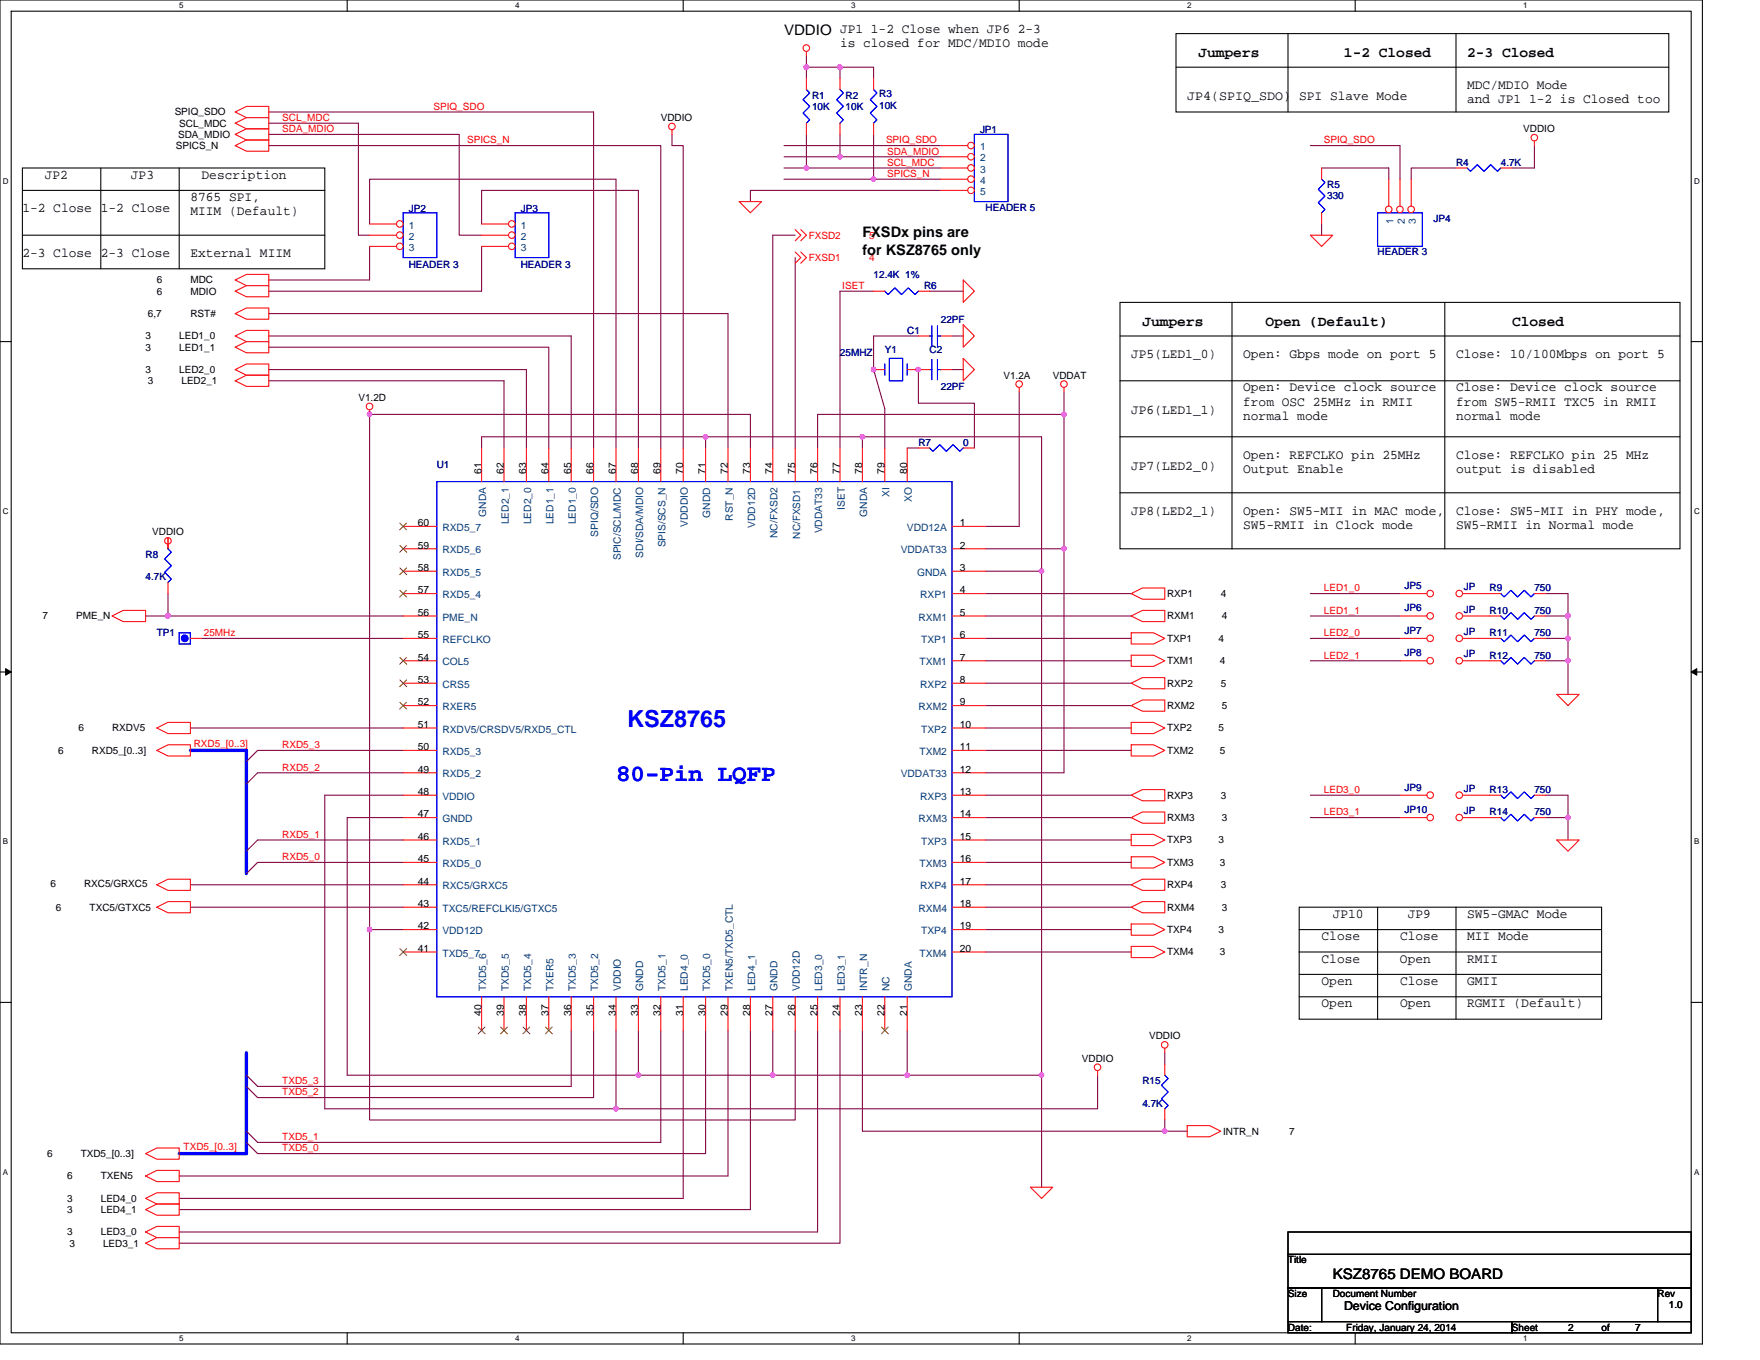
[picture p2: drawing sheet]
<svg xmlns="http://www.w3.org/2000/svg" width="279mm" height="216mm" viewBox="0 0 279 216" stroke-linecap="round" stroke-linejoin="round" font-family="sans-serif">
<path d="M0 0h270.3v213.4h-270.3zM1.8 1.8h266.7v209.8h-266.7z" fill="none" stroke="#000" stroke-width=".17"/>
<g fill="#fff">
<path d="M28.4 .2h.7v1.4h-.7z"/>
<path d="M28.4 211.8h.7v1.4h-.7z"/>
</g>
<path d="M55.1 0v1.8M55.1 211.6v1.8" fill="none" stroke="#000" stroke-width=".17"/>
<g fill="#fff">
<path d="M81.8 .2h.7v1.4h-.7z"/>
<path d="M81.8 211.8h.7v1.4h-.7z"/>
</g>
<path d="M108.5 0v1.8M108.5 211.6v1.8" fill="none" stroke="#000" stroke-width=".17"/>
<g fill="#fff">
<path d="M135.1 .2h.7v1.4h-.7z"/>
<path d="M135.1 211.8h.7v1.4h-.7z"/>
</g>
<path d="M161.8 0v1.8M161.8 211.6v1.8" fill="none" stroke="#000" stroke-width=".17"/>
<g fill="#fff">
<path d="M188.5 .2h.7v1.4h-.7z"/>
<path d="M188.5 211.8h.7v1.4h-.7z"/>
</g>
<path d="M215.1 0v1.8M215.1 211.6v1.8" fill="none" stroke="#000" stroke-width=".17"/>
<g fill="#fff">
<path d="M241.8 .2h.7v1.4h-.7z"/>
<path d="M241.8 211.8h.7v1.4h-.7z"/>
<path d="M.4 28h1v1.4h-1z"/>
<path d="M268.9 28h.9v1.4h-.9z"/>
<path d="M.4 80.5h1v1.4h-1z"/>
<path d="M268.9 80.5h.9v1.4h-.9z"/>
</g>
<path d="M0 54.2h1.8M268.5 54.2h1.8" fill="none" stroke="#000" stroke-width=".17"/>
<g fill="#fff">
<path d="M.4 132.9h.9v1.4h-.9z"/>
<path d="M268.9 132.9h.9v1.4h-.9z"/>
</g>
<path d="M0 106.7h1.8M268.5 106.7h1.8" fill="none" stroke="#000" stroke-width=".17"/>
<path d="M.9 106.2l.9 .5-.9 .5zM268.5 106.7l.9-.5v1z" fill="#000" stroke="#000" stroke-width=".16"/>
<g fill="#fff">
<path d="M.4 185.4h.9v1.4h-.9z"/>
<path d="M268.9 185.4h.9v1.4h-.9z"/>
</g>
<g fill="none" stroke="#000" stroke-width=".17">
<path d="M186.7 5.3h78.2v12.5h-78.2zM186.7 10.7h78.2M204.5 5.3v12.5M231.1 5.3v12.5M3.6 37.3h48M3.6 26.7h48v16h-48zM3.6 30.2h48M16 26.7v16M28.4 26.7v16M177.8 48h88.9v39.1h-88.9zM177.8 53.3h88.9M195.6 48v39.1"/>
<path d="M229.4 48v39.1M177.8 60.5h88.9M177.8 69.3h88.9M177.8 78.2h88.9M0 159.1h1.8M206.2 144h48.1v17.8h-48.1zM206.2 147.6h48.1M206.2 151.1h48.1M206.2 154.7h48.1M206.2 158.2h48.1M218.7 144v17.8M231.1 144v17.8"/>
<path d="M268.5 159.1h1.8M204.5 195.6h64v3.5h-64zM204.5 199.1h64v5.4h-64zM204.5 204.5h5.3v5.3h-5.3zM204.5 209.8h35.5v1.8h-35.5zM209.8 204.5h53.3v5.3h-53.3zM240 209.8h28.5v1.8h-28.5zM263.1 204.5h5.4v5.3h-5.4z"/>
</g>
<g fill="none" stroke="#800040" stroke-width=".17">
<path d="M42.7 19.6h14.2v17.7h1.8M42.7 17.8h51.5v53.3M128 10.7h5.3M128 8.9v1.8M128 10.7v1.7M133.3 10.7h5.4v1.7M133.3 10.7v1.7M42.7 21.3h30.2v16h3.6M42.7 23.1h62.2v48M58.7 35.6v-7.2h39.1v42.7M58.7 39.1v5.3h-16M76.5 39.1v7.1h-33.8"/>
<path d="M76.5 35.6v-5.4h24.8v40.9M106.7 21.3v1.8h1.8v48M124.5 23.1h24.9M124.5 28.4h14.2M124.5 24.9h8.8M124.5 26.7h3.5M126.2 37.3h-3.5v33.8M128 26.7h21.4M128 21.3v5.4M133.3 24.9h16.1M133.3 21.3v3.6M138.7 28.4h10.7"/>
<path d="M138.7 21.3v7.1M149.4 30.2h-30.3v1.8M208 23.1h14.2v5.3M209.8 26.7h10.7v1.7M209.8 35.6v1.7M231.1 26.7h-7.1v1.7M243.6 23.1v3.6h-3.6M42.7 58.7h40.9v12.4M42.7 55.1h44.4v16M42.7 49.8h72.9v21.3M42.7 53.3h48v17.8M126.2 40.9v30.2"/>
<path d="M138.7 46.2h-5.4l.1 24.9M145.8 58.7v5.3h8.9v7.1M145.8 53.3h-7.1v5.4l1.8 6.2v6.2M147.6 46.2h5.3M151.1 53.3h1.8M151.1 58.7h1.8M42.7 60.5h37.3v10.6M76.5 71.1v-1.8h35.5v1.8M112 69.3h24.9M119.1 71.1v-5.3h-60.4v81.8h5.3M136.9 69.3v1.8M136.9 69.3h28.5v21.4"/>
<path d="M144 71.1h1.8M161.8 62.2v21.4h-5.3M168.9 62.2v3.6M168.9 65.8v21.3M168.9 65.8h-39.1v5.3M26.7 85.3v1.8M26.7 94.2v3.6h-3.6M26.7 97.8h37.3M156.5 94.2h23.1M156.5 97.8h23.1M156.5 90.7h8.9M156.5 87.1h12.4"/>
<path d="M165.4 90.7v80M168.9 87.1v35.6h-12.4M208 94.2h14.2M208 97.8h14.2M245.4 94.2h3.5v3.6M245.4 97.8h3.5M248.9 97.8v3.5M30.2 115.6h33.8M32 101.3h32M64 119.1h-23.1l-1.8 1.8M156.5 101.3h23.1M156.5 104.9h23.1"/>
<path d="M156.5 108.5h23.1M156.5 112h23.1M156.5 115.6h23.1M156.5 119.1h23.1M208 101.3h14.2M208 104.9h14.2M245.4 101.3h3.5M245.4 104.9h3.5M248.9 101.3v3.6M248.9 104.9v5.3M64 136.9h-23.1l-1.8 1.8M64 133.3h-23.1l-1.8 1.8"/>
<path d="M64 122.7h-23.1l-1.8 1.8M64 126.2h-12.4v49.8h46.2M64 129.8h-8.9v40.9h46.2M156.5 126.2h23.1M156.5 129.8h23.1M156.5 133.3h23.1M156.5 136.9h23.1M208 126.2h14.2M208 129.8h14.2M245.4 126.2h3.5v3.6M245.4 129.8h3.5M248.9 129.8v3.5"/>
<path d="M30.2 140.5h33.8M30.2 144h33.8M58.7 147.6v30.2h67.5v-14.2M156.5 140.5h23.1M156.5 144h23.1M156.5 147.6h23.1M156.5 151.1h23.1M90.7 163.6v8.9h-49.8l-1.8-1.8M94.2 163.6v10.6h-53.3l-1.8-1.7M97.8 163.6v12.4M101.3 163.6v7.1M101.3 170.7h21.4"/>
<path d="M104.9 163.6v17.8h-64l-1.8-1.8M108.5 163.6v26.6h-80.1M112 163.6v19.5h-71.1l-1.8-1.7M115.6 163.6v23.1h-87.2M119.1 163.6v28.4h-90.7M122.7 170.7h21.3M122.7 163.6v7.1M129.8 163.6v32h-101.4M133.3 163.6v33.8h-104.9M136.9 163.6v16h48M144 163.6v7.1M144 170.7h21.4"/>
<path d="M165.4 170.7v17.8M174.2 170.7v5.3h-76.4M184.9 167.1v1.8M184.9 177.8v1.8M184.9 179.6h3.6"/>
</g>
<g fill="#f0f" stroke="#f0f" stroke-width=".17">
<circle cx="144" cy="170.7" r=".35"/>
<circle cx="168.9" cy="87.1" r=".35"/>
<circle cx="165.3" cy="170.7" r=".35"/>
<circle cx="165.3" cy="90.7" r=".35"/>
<circle cx="138.7" cy="58.7" r=".35"/>
<circle cx="248.9" cy="97.8" r=".35"/>
<circle cx="184.9" cy="179.6" r=".35"/>
<circle cx="26.7" cy="97.8" r=".35"/>
<circle cx="97.8" cy="176" r=".35"/>
<circle cx="168.9" cy="65.8" r=".35"/>
<circle cx="58.7" cy="147.6" r=".35"/>
<circle cx="58.7" cy="65.8" r=".35"/>
<circle cx="122.7" cy="170.7" r=".35"/>
<circle cx="101.3" cy="170.7" r=".35"/>
<circle cx="136.9" cy="69.3" r=".35"/>
<circle cx="248.9" cy="101.3" r=".35"/>
<circle cx="248.9" cy="129.8" r=".35"/>
<circle cx="128" cy="26.7" r=".35"/>
<circle cx="138.7" cy="28.4" r=".35"/>
<circle cx="133.3" cy="10.7" r=".35"/>
<circle cx="128" cy="10.7" r=".35"/>
<circle cx="133.3" cy="24.9" r=".35"/>
<circle cx="145.8" cy="58.7" r=".35"/>
<circle cx="248.9" cy="104.9" r=".35"/>
<circle cx="112" cy="69.3" r=".35"/>
</g>
<path d="M30.2 119.1h8.9v19.6M39.1 167.1v16h-10.7" fill="none" stroke="#00f" stroke-width=".53"/>
<g fill="none" stroke="#f00" stroke-width=".17">
<path d="M37.3 19.6l1.8-.9h3.6v1.7h-3.6zM37.3 17.8l1.8-.9h3.6v1.8h-3.6zM128 8.2v.7M37.3 21.3l1.8-.9h3.6v1.8h-3.6zM37.3 23.1l1.8-.9h3.6v1.8h-3.6zM106.7 20.6v.7M117.3 32h3.6l-1.8 1.8zM126.2 36.4l.9 .9-.9 .9M127.1 36.4l.9 .9-.9 .9M208 37.3h3.6l-1.8 1.8zM209.8 26.7v1.7M209.8 33.8v1.8"/>
<path d="M243.6 22.4v.7M37.3 46.2l1.8-.9h3.6v1.8h-3.6zM37.3 44.4l1.8-.8h3.6v1.7h-3.6zM37.3 49.8l1.8-.9h3.6v1.8h-3.6zM37.3 55.1l1.8-.9h3.6v1.8h-3.6zM37.3 53.3l1.8-.8h3.6v1.7h-3.6zM37.3 58.7l1.8-.9h3.6v1.8h-3.6zM126.2 40l.9 .9-.9 .9M127.1 40l.9 .9-.9 .9M145.8 58.7h1.8M149.4 58.7h1.7M152.9 51.6l1.8 1.7-1.8 1.8z"/>
<path d="M152.9 56.9l1.8 1.8-1.8 1.8zM152.9 44.4l1.8 1.8-1.8 1.8zM37.3 60.5l1.8-.9h3.6v1.7h-3.6zM58.7 65.1v.7M161.8 61.5v.7M168.9 61.5v.7M17.8 97.8l1.8-.9h3.5v1.8h-3.5zM26.7 86.4v.7M179.6 94.2l1.8-.9h3.5v1.8h-3.5zM179.6 97.8l1.8-.9h3.5v1.8h-3.5zM236.5 97.8h1.8M236.5 94.2h1.8"/>
<path d="M243.6 97.8h1.8M243.6 94.2h1.8M24.9 115.6l1.8-.9h3.5v1.8h-3.5zM24.9 119.1l1.8-.9h3.5v1.8h-3.5zM179.6 100.5h3.5l1.8 .8-1.8 .9h-3.5zM179.6 104h3.5l1.8 .9-1.8 .9h-3.5zM179.6 114.7h3.5l1.8 .9-1.8 .9h-3.5zM179.6 118.2h3.5l1.8 .9-1.8 .9h-3.5zM179.6 108.5l1.8-.9h3.5v1.7h-3.5zM179.6 112l1.8-.9h3.5v1.8h-3.5zM247.1 110.2h3.6l-1.8 1.8zM179.6 136h3.5l1.8 .9-1.8 .9h-3.5z"/>
<path d="M179.6 132.5h3.5l1.8 .9-1.8 .8h-3.5zM179.6 126.2l1.8-.9h3.5v1.8h-3.5zM179.6 129.8l1.8-.9h3.5v1.8h-3.5zM247.1 133.3h3.6l-1.8 1.8zM24.9 144l1.8-.9h3.5v1.8h-3.5zM24.9 140.5l1.8-.9h3.5v1.8h-3.5zM179.6 146.7h3.5l1.8 .9-1.8 .9h-3.5zM179.6 150.2h3.5l1.8 .9-1.8 .9h-3.5zM179.6 140.5l1.8-.9h3.5v1.8h-3.5zM179.6 144l1.8-.9h3.5v1.8h-3.5zM174.2 170v.7M184.9 166.4v.7"/>
<path d="M188.5 178.7h3.5l1.8 .9-1.8 .9h-3.5zM23.1 183.1l1.8-.9h3.5v1.8h-3.5zM23.1 197.4l1.8-.9h3.5v1.7h-3.5zM23.1 190.2l1.8-.8h3.5v1.7h-3.5zM23.1 192l1.8-.9h3.5v1.8h-3.5zM23.1 186.7l1.8-.9h3.5v1.8h-3.5zM23.1 195.6l1.8-.9h3.5v1.8h-3.5zM163.6 188.5h3.5l-1.7 1.7z"/>
<circle cx="128" cy="7.6" r=".52"/>
<circle cx="106.7" cy="20.1" r=".52"/>
<circle cx="243.6" cy="21.9" r=".52"/>
<circle cx="58.7" cy="64.5" r=".52"/>
<circle cx="161.8" cy="61" r=".52"/>
<circle cx="168.9" cy="61" r=".52"/>
<circle cx="26.7" cy="85.9" r=".52"/>
<circle cx="174.2" cy="169.4" r=".52"/>
<circle cx="184.9" cy="165.9" r=".52"/>
</g>
<path d="M209.8 28.4l.5 .6-1 1.1 1 1-1 1.1 1 1.1-.5 .5M218.7 33.8h7.1v5.3h-7.1zM147.6 58.7h.3M147.9 57.1v3.2M148.8 57.1v3.2M148.8 58.7h.6M238.3 97.8l.5 .5 1.1-1 1 1 1.1-1 1.1 1 .5-.5M238.3 94.2l.5 .6 1.1-1.1 1 1.1 1.1-1.1 1.1 1.1 .5-.6" fill="none" stroke="#00f" stroke-width=".17"/>
<circle cx="220.5" cy="33.2" r=".52" fill="#fff" stroke="#f00" stroke-width=".17"/>
<path d="M220.5 28.4v4.3" fill="none" stroke="#f00" stroke-width=".17"/>
<circle cx="222.2" cy="33.2" r=".52" fill="#fff" stroke="#f00" stroke-width=".17"/>
<path d="M222.2 28.4v4.3" fill="none" stroke="#f00" stroke-width=".17"/>
<circle cx="224" cy="33.2" r=".52" fill="#fff" stroke="#f00" stroke-width=".17"/>
<path d="M224 28.4v4.3" fill="none" stroke="#f00" stroke-width=".17"/>
<circle cx="231.7" cy="129.8" r=".52" fill="#fff" stroke="#f00" stroke-width=".17"/>
<path d="M232.2 129.8h4.3" fill="none" stroke="#f00" stroke-width=".17"/>
<circle cx="227" cy="129.8" r=".52" fill="#fff" stroke="#f00" stroke-width=".17"/>
<path d="M222.2 129.8h4.3" fill="none" stroke="#f00" stroke-width=".17"/>
<path d="M64 33.8h5.3v7.1h-5.3z" fill="none" stroke="#00f" stroke-width=".17"/>
<circle cx="63.5" cy="35.5" r=".52" fill="#fff" stroke="#f00" stroke-width=".17"/>
<path d="M58.7 35.6h4.2" fill="none" stroke="#f00" stroke-width=".17"/>
<circle cx="63.5" cy="37.3" r=".52" fill="#fff" stroke="#f00" stroke-width=".17"/>
<path d="M58.7 37.3h4.2" fill="none" stroke="#f00" stroke-width=".17"/>
<circle cx="63.5" cy="39.1" r=".52" fill="#fff" stroke="#f00" stroke-width=".17"/>
<path d="M58.7 39.1h4.2" fill="none" stroke="#f00" stroke-width=".17"/>
<path d="M81.8 33.8h5.3v7.1h-5.3z" fill="none" stroke="#00f" stroke-width=".17"/>
<circle cx="81.2" cy="35.5" r=".52" fill="#fff" stroke="#f00" stroke-width=".17"/>
<path d="M76.5 35.6h4.2" fill="none" stroke="#f00" stroke-width=".17"/>
<circle cx="81.2" cy="37.3" r=".52" fill="#fff" stroke="#f00" stroke-width=".17"/>
<path d="M76.5 37.3h4.2" fill="none" stroke="#f00" stroke-width=".17"/>
<circle cx="81.2" cy="39.1" r=".52" fill="#fff" stroke="#f00" stroke-width=".17"/>
<path d="M128 12.4v1.8M128 19.6v1.7M76.5 39.1h4.2M145.8 71.1h1.8M152.9 71.1h1.8M236.5 104.9h1.8M243.6 104.9h1.8" fill="none" stroke="#f00" stroke-width=".17"/>
<path d="M128 14.2l.5 .6-1 1 1 1.1-1 1 1 1.1-.5 .6M147.6 71.1l.5 .5 1.1-1 1 1 1.1-1 1.1 1 .5-.5M238.3 104.9l.5 .5 1.1-1 1 1 1.1-1 1.1 1 .5-.5" fill="none" stroke="#00f" stroke-width=".17"/>
<circle cx="231.7" cy="104.9" r=".52" fill="#fff" stroke="#f00" stroke-width=".17"/>
<path d="M232.2 104.9h4.3" fill="none" stroke="#f00" stroke-width=".17"/>
<circle cx="227" cy="104.9" r=".52" fill="#fff" stroke="#f00" stroke-width=".17"/>
<path d="M138.7 58.7h1.8M144 58.7h1.8M145.8 53.3h1.8M149.4 53.3h1.7M30.2 101.3h1.8M222.2 104.9h4.3M236.5 129.8h1.8M243.6 129.8h1.8" fill="none" stroke="#f00" stroke-width=".17"/>
<path d="M154.7 21.3h5.3v10.7h-5.3zM140.5 57.8v1.8M141.2 56.9h2.1v3.6h-2.1zM144 57.8v1.8M147.6 53.3h.3M147.9 51.7v3.2M148.8 51.7v3.2M148.8 53.3h.6M28.4 100.5h1.8v1.7h-1.8zM238.3 129.8l.5 .5 1.1-1 1 1 1.1-1 1.1 1 .5-.5" fill="none" stroke="#00f" stroke-width=".17"/>
<circle cx="29.3" cy="101.3" r=".52" fill="#00f" stroke="#00f" stroke-width=".17"/>
<circle cx="154.1" cy="23.1" r=".52" fill="#fff" stroke="#f00" stroke-width=".17"/>
<path d="M149.4 23.1h4.2" fill="none" stroke="#f00" stroke-width=".17"/>
<circle cx="154.1" cy="24.9" r=".52" fill="#fff" stroke="#f00" stroke-width=".17"/>
<path d="M149.4 24.9h4.2" fill="none" stroke="#f00" stroke-width=".17"/>
<circle cx="154.1" cy="26.7" r=".52" fill="#fff" stroke="#f00" stroke-width=".17"/>
<path d="M149.4 26.7h4.2" fill="none" stroke="#f00" stroke-width=".17"/>
<circle cx="154.1" cy="28.4" r=".52" fill="#fff" stroke="#f00" stroke-width=".17"/>
<path d="M149.4 28.4h4.2" fill="none" stroke="#f00" stroke-width=".17"/>
<circle cx="154.1" cy="30.2" r=".52" fill="#fff" stroke="#f00" stroke-width=".17"/>
<path d="M149.4 30.2h4.2M138.7 46.2h1.8M145.8 46.2h1.8" fill="none" stroke="#f00" stroke-width=".17"/>
<path d="M140.5 46.2l.5 .6 1.1-1.1 1 1.1 1.1-1.1 1.1 1.1 .5-.6" fill="none" stroke="#00f" stroke-width=".17"/>
<circle cx="231.7" cy="97.8" r=".52" fill="#fff" stroke="#f00" stroke-width=".17"/>
<path d="M232.2 97.8h4.3" fill="none" stroke="#f00" stroke-width=".17"/>
<circle cx="227" cy="97.8" r=".52" fill="#fff" stroke="#f00" stroke-width=".17"/>
<path d="M133.3 12.4v1.8M133.3 19.6v1.7M26.7 85.3v1.8M26.7 92.5v1.7M222.2 97.8h4.3" fill="none" stroke="#f00" stroke-width=".17"/>
<path d="M133.3 14.2l.6 .6-1.1 1 1.1 1.1-1.1 1 1.1 1.1-.6 .6M26.7 87.1l.5 .6-1.1 1 1.1 1.1-1.1 1 1.1 1.1-.5 .6" fill="none" stroke="#00f" stroke-width=".17"/>
<circle cx="231.7" cy="101.3" r=".52" fill="#fff" stroke="#f00" stroke-width=".17"/>
<path d="M232.2 101.3h4.3" fill="none" stroke="#f00" stroke-width=".17"/>
<circle cx="227" cy="101.3" r=".52" fill="#fff" stroke="#f00" stroke-width=".17"/>
<path d="M222.2 101.3h4.3M184.9 168.9v1.8M184.9 176v1.8" fill="none" stroke="#f00" stroke-width=".17"/>
<path d="M184.9 170.7l.5 .5-1 1.1 1 1.1-1 1 1 1.1-.5 .5" fill="none" stroke="#00f" stroke-width=".17"/>
<circle cx="231.7" cy="126.2" r=".52" fill="#fff" stroke="#f00" stroke-width=".17"/>
<path d="M232.2 126.2h4.3" fill="none" stroke="#f00" stroke-width=".17"/>
<circle cx="227" cy="126.2" r=".52" fill="#fff" stroke="#f00" stroke-width=".17"/>
<g fill="none" stroke="#f00" stroke-width=".17">
<path d="M138.7 12.4v1.8M138.7 19.6v1.7M231.1 26.7h1.8M238.3 26.7h1.7M76.5 71.1v5.4M80 71.1v5.4M83.6 71.1v5.4M87.1 71.1v5.4M90.7 71.1v5.4M94.2 71.1v5.4M97.8 71.1v5.4M101.3 71.1v5.4"/>
<path d="M104.9 71.1v5.4M108.5 71.1v5.4M112 71.1v5.4M115.6 71.1v5.4M119.1 71.1v5.4M122.7 71.1v5.4M126.2 71.1v5.4M129.8 71.1v5.4M133.3 71.1v5.4M136.9 71.1v5.4M140.5 71.1v5.4M144 71.1v5.4"/>
<path d="M64 83.6h5.3M64 87.1h5.3M64 90.7h5.3M64 94.2h5.3M64 97.8h5.3M151.1 83.6h5.4M151.1 87.1h5.4M151.1 90.7h5.4M151.1 94.2h5.4M151.1 97.8h5.4M64 101.3h5.3M64 104.9h5.3"/>
<path d="M64 108.5h5.3M64 112h5.3M64 115.6h5.3M64 119.1h5.3M151.1 101.3h5.4M151.1 104.9h5.4M151.1 108.5h5.4M151.1 112h5.4M151.1 115.6h5.4M151.1 119.1h5.4M236.5 101.3h1.8M243.6 101.3h1.8"/>
<path d="M64 126.2h5.3M64 122.7h5.3M64 129.8h5.3M64 133.3h5.3M64 136.9h5.3M151.1 126.2h5.4M151.1 122.7h5.4M151.1 129.8h5.4M151.1 133.3h5.4M151.1 136.9h5.4M222.2 126.2h4.3M236.5 126.2h1.8"/>
<path d="M243.6 126.2h1.8M64 140.5h5.3M64 144h5.3M64 147.6h5.3M64 151.1h5.3M76.5 158.2v5.4M80 158.2v5.4M83.6 158.2v5.4M87.1 158.2v5.4M90.7 158.2v5.4M94.2 158.2v5.4M97.8 158.2v5.4"/>
<path d="M101.3 158.2v5.4M104.9 158.2v5.4M108.5 158.2v5.4M112 158.2v5.4M115.6 158.2v5.4M119.1 158.2v5.4M122.7 158.2v5.4M126.2 158.2v5.4M129.8 158.2v5.4M133.3 158.2v5.4M136.9 158.2v5.4M140.5 158.2v5.4"/>
<path d="M144 158.2v5.4M151.1 140.5h5.4M151.1 144h5.4M151.1 147.6h5.4M151.1 151.1h5.4"/>
</g>
<path d="M138.7 14.2l.5 .6-1 1 1 1.1-1 1 1 1.1-.5 .6M232.9 26.7l.5 .5 1.1-1.1 1.1 1.1 1-1.1 1.1 1.1 .6-.5M69.3 76.5h81.8v81.7h-81.8zM238.3 101.3l.5 .6 1.1-1.1 1 1.1 1.1-1.1 1.1 1.1 .5-.6M238.3 126.2l.5 .6 1.1-1.1 1 1.1 1.1-1.1 1.1 1.1 .5-.6" fill="none" stroke="#00f" stroke-width=".17"/>
<g fill="none" stroke="#804000" stroke-width=".16">
<path d="M63.5 93.7l1.1 1.1M63.5 90.1l1.1 1.1M63.5 86.6l1.1 1.1M63.5 83l1.1 1.1M64.5 93.7l-1 1.1M64.5 90.1l-1 1.1M64.5 86.6l-1 1.1M64.5 83l-1 1.1M63.5 111.5l1.1 1.1M63.5 107.9l1.1 1.1M63.5 104.4l1.1 1.1M64.5 111.5l-1 1.1"/>
<path d="M64.5 107.9l-1 1.1M64.5 104.4l-1 1.1M63.5 150.6l1.1 1.1M64.5 150.6l-1 1.1M75.9 163l1.1 1.1M77 163l-1.1 1.1M79.5 163l1.1 1.1M80.5 163l-1 1.1M83 163l1.1 1.1M84.1 163l-1.1 1.1M86.6 163l1.1 1.1M87.7 163l-1.1 1.1"/>
<path d="M139.9 163l1.1 1.1M141 163l-1.1 1.1"/>
</g>
<circle cx="231.7" cy="94.2" r=".52" fill="#fff" stroke="#f00" stroke-width=".17"/>
<path d="M232.2 94.2h4.3" fill="none" stroke="#f00" stroke-width=".17"/>
<circle cx="227" cy="94.2" r=".52" fill="#fff" stroke="#f00" stroke-width=".17"/>
<path d="M222.2 94.2h4.3" fill="none" stroke="#f00" stroke-width=".17"/>
<g fill="#f0f" stroke="#f0f" stroke-width=".17">
<circle cx="144" cy="170.7" r=".35"/>
<circle cx="168.9" cy="87.1" r=".35"/>
<circle cx="165.3" cy="170.7" r=".35"/>
<circle cx="165.3" cy="90.7" r=".35"/>
<circle cx="138.7" cy="58.7" r=".35"/>
<circle cx="248.9" cy="97.8" r=".35"/>
<circle cx="184.9" cy="179.6" r=".35"/>
<circle cx="26.7" cy="97.8" r=".35"/>
<circle cx="97.8" cy="176" r=".35"/>
<circle cx="168.9" cy="65.8" r=".35"/>
<circle cx="58.7" cy="147.6" r=".35"/>
<circle cx="58.7" cy="65.8" r=".35"/>
<circle cx="122.7" cy="170.7" r=".35"/>
<circle cx="101.3" cy="170.7" r=".35"/>
<circle cx="136.9" cy="69.3" r=".35"/>
<circle cx="248.9" cy="101.3" r=".35"/>
<circle cx="248.9" cy="129.8" r=".35"/>
<circle cx="128" cy="26.7" r=".35"/>
<circle cx="138.7" cy="28.4" r=".35"/>
<circle cx="133.3" cy="10.7" r=".35"/>
<circle cx="128" cy="10.7" r=".35"/>
<circle cx="133.3" cy="24.9" r=".35"/>
<circle cx="145.8" cy="58.7" r=".35"/>
<circle cx="248.9" cy="104.9" r=".35"/>
<circle cx="112" cy="69.3" r=".35"/>
</g>
<g font-size="3.7" fill="#00f">
<text x="99.6" y="115.5">KSZ8765</text>
<text x="97.8" y="124">80-Pin LQFP</text>
</g>
<g font-size="2.3">
<text x="124.5" y="5.6">VDDIO JP1 1-2 Close when JP6 2-3</text>
<text x="190.2" y="9">Jumpers</text>
<text x="213.4" y="9">1-2 Closed</text>
<text x="232.9" y="9">2-3 Closed</text>
<text x="136.9" y="37.7">FXSDx pins are</text>
<text x="136.9" y="40.4">for KSZ8765 only</text>
<text x="181.4" y="51.7">Jumpers</text>
<text x="200.9" y="51.7">Open (Default)</text>
<text x="240" y="51.7">Closed</text>
<text x="211.6" y="203">KSZ8765 DEMO BOARD</text>
</g>
<g font-size="2.1">
<text x="133.3" y="7.5">is closed for MDC/MDIO mode</text>
<text x="188.5" y="15.9">JP4(SPIQ_SDO)</text>
<text x="206.2" y="15.9">SPI Slave Mode</text>
<text x="232.9" y="14.1">MDC/MDIO Mode</text>
<text x="232.9" y="16.4">and JP1 1-2 is Closed too</text>
<text x="7.1" y="28.4">JP2</text>
<text x="20.8" y="28.4">JP3</text>
<text x="32" y="28.4">Description</text>
<text x="3.6" y="33.7">1-2 Close 1-2 Close</text>
<text x="30.2" y="31.9">8765 SPI,</text>
<text x="30.2" y="34.2">MIIM (Default)</text>
<text x="3.6" y="40.8">2-3 Close</text>
<text x="16" y="40.8">2-3 Close</text>
<text x="30.2" y="40.8">External MIIM</text>
<text x="179.6" y="56.8">JP5(LED1_0)</text>
<text x="197.4" y="56.8">Open: Gbps mode on port 5</text>
<text x="231.1" y="56.8">Close: 10/100Mbps on port 5</text>
<text x="179.6" y="65.7">JP6(LED1_1)</text>
<text x="197.4" y="62.1">Open: Device clock source</text>
<text x="197.4" y="64.4">from OSC 25MHz in RMII</text>
<text x="231.1" y="62.1">Close: Device clock source</text>
<text x="231.1" y="64.4">from SW5-RMII TXC5 in RMII</text>
<text x="197.4" y="66.7">normal mode</text>
<text x="231.1" y="66.7">normal mode</text>
<text x="179.6" y="74.6">JP7(LED2_0)</text>
<text x="197.4" y="72.8">Open: REFCLKO pin 25MHz</text>
<text x="197.4" y="75.1">Output Enable</text>
<text x="231.1" y="72.8">Close: REFCLKO pin 25 MHz</text>
<text x="231.1" y="75.1">output is disabled</text>
<text x="179.6" y="81.7">JP8(LED2_1)</text>
<text x="197.4" y="81.7">Open: SW5-MII in MAC mode,</text>
<text x="197.4" y="84">SW5-RMII in Clock mode</text>
<text x="231.1" y="81.7">Close: SW5-MII in PHY mode,</text>
<text x="231.1" y="84">SW5-RMII in Normal mode</text>
<text x="209.8" y="149.3">Close</text>
<text x="211.6" y="145.7">JP10</text>
<text x="222.2" y="149.3">Close</text>
<text x="223.5" y="145.7">JP9</text>
<text x="232.9" y="145.7">SW5-GMAC Mode</text>
<text x="232.9" y="149.3">MII Mode</text>
<text x="209.8" y="152.8">Close</text>
<text x="222.2" y="152.8">Open</text>
<text x="232.9" y="152.8">RMII</text>
<text x="209.8" y="159.9">Open</text>
<text x="209.8" y="156.4">Open</text>
<text x="222.2" y="159.9">Open</text>
<text x="222.2" y="156.4">Close</text>
<text x="232.9" y="159.9">RGMII (Default)</text>
<text x="232.9" y="156.4">GMII</text>
</g>
<text font-size="1.9" x="213.4" y="208">Device Configuration</text>
<g font-size="1.6" fill="#f00">
<text x="68.8" y="17.4">SPIQ_SDO</text>
<text x="44.8" y="19.2">SCL_MDC</text>
<text x="44.8" y="21">SDA_MDIO</text>
<text x="74.1" y="22.8">SPICS_N</text>
<text x="140.7" y="22.8">SPIQ_SDO</text>
<text x="210.2" y="22.8">SPIQ_SDO</text>
<text x="140.8" y="26.3">SCL_MDC</text>
<text x="140.8" y="28.1">SPICS_N</text>
<text x="140.8" y="24.5">SDA_MDIO</text>
<text x="128.4" y="37.9">FXSD2</text>
<text x="128.4" y="41.4">FXSD1</text>
<text x="138" y="37.9">5</text>
<text x="138" y="41.4">4</text>
<text x="133.7" y="45.9">ISET</text>
<text x="210.2" y="93.9">LED1_0</text>
<text x="32.4" y="101">25MHz</text>
<text x="210.2" y="97.4">LED1_1</text>
<text x="210.2" y="101">LED2_0</text>
<text x="210.2" y="104.5">LED2_1</text>
<text x="30.8" y="118.6">RXD5_[0..3]</text>
<text x="44.8" y="118.8">RXD5_3</text>
<text x="44.8" y="122.3">RXD5_2</text>
<text x="210.2" y="125.9">LED3_0</text>
<text x="210.2" y="129.4">LED3_1</text>
<text x="44.8" y="136.5">RXD5_0</text>
<text x="44.8" y="133">RXD5_1</text>
<text x="44.8" y="173.9">TXD5_2</text>
<text x="44.8" y="172.1">TXD5_3</text>
<text x="29.1" y="182.6">TXD5_[0..3]</text>
<text x="44.8" y="181">TXD5_1</text>
<text x="44.8" y="182.8">TXD5_0</text>
</g>
<g font-size="1.6" fill="#000080">
<text x="128.9" y="15.6">R1</text>
<text x="128.9" y="17.4">10K</text>
<text x="134.2" y="15.6">R2</text>
<text x="134.2" y="17.4">10K</text>
<text x="139.6" y="15.5">R3</text>
<text x="139.6" y="17.3">10K</text>
<text x="155.6" y="21.1">JP1</text>
<text x="210.7" y="29.9">R5</text>
<text x="231.1" y="26.3">R4</text>
<text x="238.3" y="26.3">4.7K</text>
<text x="64.9" y="33.6">JP2</text>
<text x="82.7" y="33.6">JP3</text>
<text x="156.5" y="33.4">HEADER 5</text>
<text x="210.7" y="31.6">330</text>
<text x="227.6" y="35.2">JP4</text>
<text x="218.7" y="40.5">HEADER 3</text>
<text x="64.9" y="42.5">HEADER 3</text>
<text x="82.7" y="42.5">HEADER 3</text>
<text x="138.7" y="44.1">12.4K 1%</text>
<text x="146.7" y="45.9">R6</text>
<text x="144" y="53">C1</text>
<text x="149.4" y="51.2">22PF</text>
<text x="133.3" y="56.5">25MHZ</text>
<text x="140.5" y="56">Y1</text>
<text x="147.6" y="56">C2</text>
<text x="149.4" y="61.9">22PF</text>
<text x="145.8" y="70.8">R7</text>
<text x="152.9" y="70.8">0</text>
<text x="69.3" y="74.3">U1</text>
<text x="23.1" y="88.5">R8</text>
<text x="23.1" y="92.1">4.7K</text>
<text x="223" y="93.5">JP5</text>
<text x="232.4" y="93.7">JP</text>
<text x="236.5" y="93.9">R9</text>
<text x="243.6" y="93.9">750</text>
<text x="24.9" y="101">TP1</text>
<text x="223" y="97.1">JP6</text>
<text x="223" y="100.6">JP7</text>
<text x="232.4" y="97.3">JP</text>
<text x="232.4" y="100.8">JP</text>
<text x="236.5" y="97.4">R10</text>
<text x="236.5" y="101">R11</text>
<text x="243.6" y="97.4">750</text>
<text x="243.6" y="101">750</text>
<text x="223" y="104.2">JP8</text>
<text x="232.4" y="104.4">JP</text>
<text x="236.5" y="104.5">R12</text>
<text x="243.6" y="104.5">750</text>
<text x="223" y="125.5">JP9</text>
<text x="232.4" y="125.7">JP</text>
<text x="236.5" y="125.9">R13</text>
<text x="243.6" y="125.9">750</text>
<text x="223" y="129.1">JP10</text>
<text x="232.4" y="129.3">JP</text>
<text x="236.5" y="129.4">R14</text>
<text x="243.6" y="129.4">750</text>
<text x="181.4" y="172.1">R15</text>
<text x="181.4" y="175.7">4.7K</text>
</g>
<g font-size="1.6">
<text x="27.7" y="18.3">SPIQ_SDO</text>
<text x="27.9" y="23.6">SPICS_N</text>
<text x="28.3" y="21.9">SDA_MDIO</text>
<text x="28.4" y="20.1">SCL_MDC</text>
<text x="104.9" y="19.2">VDDIO</text>
<text x="241.8" y="21">VDDIO</text>
<text x="24.9" y="46.8">6</text>
<text x="24.9" y="45">6</text>
<text x="30.2" y="46.8">MDIO</text>
<text x="30.2" y="45">MDC</text>
<text x="23.1" y="53.9">3</text>
<text x="23.5" y="50.3">6,7</text>
<text x="28.4" y="53.9">LED1_0</text>
<text x="30.2" y="50.3">RST#</text>
<text x="23.1" y="55.6">3</text>
<text x="23.1" y="59.2">3</text>
<text x="28.4" y="55.6">LED1_1</text>
<text x="28.4" y="59.2">LED2_0</text>
<text x="23.5" y="61">3</text>
<text x="28.8" y="61">LED2_1</text>
<text x="56.9" y="63.6">V1.2D</text>
<text x="159.3" y="60.1">V1.2A</text>
<text x="167.1" y="60.1">VDDAT</text>
<text x="76.4" y="75.2" transform="rotate(-90 76.4 75.2)">61</text>
<text x="80" y="75.2" transform="rotate(-90 80 75.2)">62</text>
<text x="83.5" y="75.2" transform="rotate(-90 83.5 75.2)">63</text>
<text x="87.1" y="75.2" transform="rotate(-90 87.1 75.2)">64</text>
<text x="90.7" y="75.2" transform="rotate(-90 90.7 75.2)">65</text>
<text x="94.2" y="75.2" transform="rotate(-90 94.2 75.2)">66</text>
<text x="97.8" y="75.2" transform="rotate(-90 97.8 75.2)">67</text>
<text x="101.3" y="75.2" transform="rotate(-90 101.3 75.2)">68</text>
<text x="104.9" y="75.2" transform="rotate(-90 104.9 75.2)">69</text>
<text x="108.4" y="75.2" transform="rotate(-90 108.4 75.2)">70</text>
<text x="112" y="75.2" transform="rotate(-90 112 75.2)">71</text>
<text x="115.5" y="75.2" transform="rotate(-90 115.5 75.2)">72</text>
<text x="119.1" y="75.2" transform="rotate(-90 119.1 75.2)">73</text>
<text x="122.7" y="75.2" transform="rotate(-90 122.7 75.2)">74</text>
<text x="126.2" y="75.2" transform="rotate(-90 126.2 75.2)">75</text>
<text x="129.8" y="75.2" transform="rotate(-90 129.8 75.2)">76</text>
<text x="133.3" y="75.2" transform="rotate(-90 133.3 75.2)">77</text>
<text x="136.9" y="75.2" transform="rotate(-90 136.9 75.2)">78</text>
<text x="140.4" y="75.2" transform="rotate(-90 140.4 75.2)">79</text>
<text x="144" y="75.2" transform="rotate(-90 144 75.2)">80</text>
<text x="66.3" y="83.5">60</text>
<text x="152.4" y="83.5">1</text>
<text x="24.2" y="85">VDDIO</text>
<text x="66.3" y="87.1">59</text>
<text x="152.4" y="87.1">2</text>
<text x="66.3" y="94.2">57</text>
<text x="66.3" y="90.7">58</text>
<text x="152.4" y="90.7">3</text>
<text x="152.4" y="94.2">4</text>
<text x="185.3" y="94.8">RXP1</text>
<text x="193.8" y="94.8">4</text>
<text x="6.8" y="98.3">7</text>
<text x="12.1" y="98.3">PME_N</text>
<text x="66.3" y="101.3">55</text>
<text x="66.3" y="97.8">56</text>
<text x="152.4" y="101.3">6</text>
<text x="152.4" y="97.8">5</text>
<text x="185.3" y="101.9">TXP1</text>
<text x="185.3" y="98.3">RXM1</text>
<text x="193.4" y="101.9">4</text>
<text x="194" y="98.3">4</text>
<text x="66.3" y="104.9">54</text>
<text x="152.4" y="104.9">7</text>
<text x="185.3" y="105.4">TXM1</text>
<text x="193.6" y="105.4">4</text>
<text x="66.3" y="112">52</text>
<text x="66.3" y="108.4">53</text>
<text x="152.4" y="108.4">8</text>
<text x="152.4" y="112">9</text>
<text x="185.3" y="109">RXP2</text>
<text x="185.3" y="112.5">RXM2</text>
<text x="193.8" y="109">5</text>
<text x="194" y="112.5">5</text>
<text x="9.2" y="119.7">6</text>
<text x="12.4" y="116.1">6</text>
<text x="14.6" y="119.7">RXD5_[0..3]</text>
<text x="17.8" y="116.1">RXDV5</text>
<text x="66.3" y="119.1">50</text>
<text x="66.3" y="115.5">51</text>
<text x="152.4" y="115.5">10</text>
<text x="152.4" y="119.1">11</text>
<text x="185.3" y="116.1">TXP2</text>
<text x="185.3" y="119.7">TXM2</text>
<text x="193.4" y="116.1">5</text>
<text x="193.6" y="119.7">5</text>
<text x="66.3" y="122.7">49</text>
<text x="152.4" y="122.7">12</text>
<text x="66.3" y="129.8">47</text>
<text x="66.3" y="126.2">48</text>
<text x="152.4" y="126.2">13</text>
<text x="152.4" y="129.8">14</text>
<text x="185.3" y="126.8">RXP3</text>
<text x="185.3" y="130.3">RXM3</text>
<text x="193.8" y="126.8">3</text>
<text x="194" y="130.3">3</text>
<text x="66.3" y="136.9">45</text>
<text x="66.3" y="133.3">46</text>
<text x="152.4" y="133.3">15</text>
<text x="152.4" y="136.9">16</text>
<text x="185.3" y="137.4">TXM3</text>
<text x="185.3" y="133.9">TXP3</text>
<text x="193.4" y="133.9">3</text>
<text x="193.6" y="137.4">3</text>
<text x="8" y="140.8">6</text>
<text x="13.3" y="140.8">RXC5/GRXC5</text>
<text x="66.3" y="144">43</text>
<text x="66.3" y="140.4">44</text>
<text x="152.4" y="140.4">17</text>
<text x="152.4" y="144">18</text>
<text x="185.3" y="141">RXP4</text>
<text x="193.8" y="141">3</text>
<text x="8.9" y="144.5">6</text>
<text x="14.2" y="144.5">TXC5/GTXC5</text>
<text x="66.3" y="147.6">42</text>
<text x="152.4" y="147.6">19</text>
<text x="185.3" y="148.1">TXP4</text>
<text x="185.3" y="144.5">RXM4</text>
<text x="193.4" y="148.1">3</text>
<text x="194" y="144.5">3</text>
<text x="66.3" y="151.1">41</text>
<text x="152.4" y="151.1">20</text>
<text x="185.3" y="151.7">TXM4</text>
<text x="193.6" y="151.7">3</text>
<text x="76.4" y="161.3" transform="rotate(-90 76.4 161.3)">40</text>
<text x="80" y="161.3" transform="rotate(-90 80 161.3)">39</text>
<text x="83.5" y="161.3" transform="rotate(-90 83.5 161.3)">38</text>
<text x="87.1" y="161.3" transform="rotate(-90 87.1 161.3)">37</text>
<text x="90.7" y="161.3" transform="rotate(-90 90.7 161.3)">36</text>
<text x="94.2" y="161.3" transform="rotate(-90 94.2 161.3)">35</text>
<text x="97.8" y="161.3" transform="rotate(-90 97.8 161.3)">34</text>
<text x="101.3" y="161.3" transform="rotate(-90 101.3 161.3)">33</text>
<text x="104.9" y="161.3" transform="rotate(-90 104.9 161.3)">32</text>
<text x="108.4" y="161.3" transform="rotate(-90 108.4 161.3)">31</text>
<text x="112" y="161.3" transform="rotate(-90 112 161.3)">30</text>
<text x="115.5" y="161.3" transform="rotate(-90 115.5 161.3)">29</text>
<text x="119.1" y="161.3" transform="rotate(-90 119.1 161.3)">28</text>
<text x="122.7" y="161.3" transform="rotate(-90 122.7 161.3)">27</text>
<text x="126.2" y="161.3" transform="rotate(-90 126.2 161.3)">26</text>
<text x="129.8" y="161.3" transform="rotate(-90 129.8 161.3)">25</text>
<text x="133.3" y="161.3" transform="rotate(-90 133.3 161.3)">24</text>
<text x="136.9" y="161.3" transform="rotate(-90 136.9 161.3)">23</text>
<text x="140.4" y="161.3" transform="rotate(-90 140.4 161.3)">22</text>
<text x="144" y="161.3" transform="rotate(-90 144 161.3)">21</text>
<text x="182.4" y="165">VDDIO</text>
<text x="171.7" y="168.6">VDDIO</text>
<text x="7.5" y="183.7">6</text>
<text x="12.8" y="183.7">TXD5_[0..3]</text>
<text x="194.2" y="180.1">INTR_N</text>
<text x="204.6" y="180.1">7</text>
<text x="10.7" y="190.8">3</text>
<text x="10.7" y="187.2">6</text>
<text x="16" y="190.8">LED4_0</text>
<text x="16" y="187.2">TXEN5</text>
<text x="10.7" y="192.6">3</text>
<text x="10.7" y="196.1">3</text>
<text x="11" y="197.9">3</text>
<text x="16" y="192.6">LED4_1</text>
<text x="16" y="196.1">LED3_0</text>
<text x="16.4" y="197.9">LED3_1</text>
<text x="204.5" y="200.6">Title</text>
<text x="204.5" y="205.9">Size</text>
<text x="211.6" y="205.9">Document Number</text>
<text x="263.1" y="205.9">Rev</text>
<text x="264.9" y="207.7">1.0</text>
<text x="204.5" y="211.2">Date:</text>
<text x="213.7" y="211.2">Friday, January 24, 2014</text>
<text x="240" y="211.2">Sheet</text>
<text x="248.9" y="211.2">2</text>
<text x="254.3" y="211.2">of</text>
<text x="259.6" y="211.2">7</text>
</g>
<g font-size="1.6" fill="#004080">
<text x="155.6" y="23.8">1</text>
<text x="155.6" y="25.6">2</text>
<text x="155.6" y="27.4">3</text>
<text x="155.6" y="29.2">4</text>
<text x="155.6" y="30.9">5</text>
<text x="221.2" y="35.6" transform="rotate(-90 221.2 35.6)">1</text>
<text x="223" y="35.6" transform="rotate(-90 223 35.6)">2</text>
<text x="224.8" y="35.6" transform="rotate(-90 224.8 35.6)">3</text>
<text x="64.9" y="36.3">1</text>
<text x="64.9" y="38.1">2</text>
<text x="64.9" y="39.8">3</text>
<text x="82.7" y="36.3">1</text>
<text x="82.7" y="38.1">2</text>
<text x="82.7" y="39.8">3</text>
<text x="77.2" y="82.1" transform="rotate(-90 77.2 82.1)">GNDA</text>
<text x="80.8" y="83.2" transform="rotate(-90 80.8 83.2)">LED2_1</text>
<text x="84.3" y="83.2" transform="rotate(-90 84.3 83.2)">LED2_0</text>
<text x="87.9" y="83.2" transform="rotate(-90 87.9 83.2)">LED1_1</text>
<text x="91.4" y="83.2" transform="rotate(-90 91.4 83.2)">LED1_0</text>
<text x="109.2" y="83.7" transform="rotate(-90 109.2 83.7)">VDDDIO</text>
<text x="112.8" y="82.2" transform="rotate(-90 112.8 82.2)">GNDD</text>
<text x="116.3" y="82.7" transform="rotate(-90 116.3 82.7)">RST_N</text>
<text x="119.9" y="83.8" transform="rotate(-90 119.9 83.8)">VDD12D</text>
<text x="134.1" y="80.9" transform="rotate(-90 134.1 80.9)">ISET</text>
<text x="137.6" y="82.1" transform="rotate(-90 137.6 82.1)">GNDA</text>
<text x="141.2" y="78.9" transform="rotate(-90 141.2 78.9)">XI</text>
<text x="144.8" y="79.7" transform="rotate(-90 144.8 79.7)">XO</text>
<text x="70.2" y="87.8">RXD5_6</text>
<text x="70.2" y="84.3">RXD5_7</text>
<text x="95" y="85.2" transform="rotate(-90 95 85.2)">SPIQ/SDO</text>
<text x="98.5" y="88.9" transform="rotate(-90 98.5 88.9)">SPIC/SCL/MDC</text>
<text x="102.1" y="88.5" transform="rotate(-90 102.1 88.5)">SDI/SDA/MDIO</text>
<text x="105.6" y="86.9" transform="rotate(-90 105.6 86.9)">SPIS/SCS_N</text>
<text x="123.4" y="85.4" transform="rotate(-90 123.4 85.4)">NC/FXSD2</text>
<text x="127" y="85.5" transform="rotate(-90 127 85.5)">NC/FXSD1</text>
<text x="130.5" y="84.7" transform="rotate(-90 130.5 84.7)">VDDAT33</text>
<text x="143" y="87.8">VDDAT33</text>
<text x="144" y="84.3">VDD12A</text>
<text x="70.2" y="95">RXD5_4</text>
<text x="70.2" y="91.4">RXD5_5</text>
<text x="145.6" y="91.4">GNDA</text>
<text x="146.1" y="95">RXP1</text>
<text x="70.2" y="98.5">PME_N</text>
<text x="145.8" y="98.5">RXM1</text>
<text x="70.2" y="105.6">COL5</text>
<text x="70.2" y="102.1">REFCLKO</text>
<text x="146" y="105.6">TXM1</text>
<text x="146.2" y="102.1">TXP1</text>
<text x="70.2" y="112.7">RXER5</text>
<text x="70.2" y="109.2">CRS5</text>
<text x="145.8" y="112.7">RXM2</text>
<text x="146.1" y="109.2">RXP2</text>
<text x="70.2" y="119.8">RXD5_3</text>
<text x="70.2" y="116.3">RXDV5/CRSDV5/RXD5_CTL</text>
<text x="146" y="119.8">TXM2</text>
<text x="146.2" y="116.3">TXP2</text>
<text x="70.2" y="123.4">RXD5_2</text>
<text x="143" y="123.4">VDDAT33</text>
<text x="70.2" y="130.5">GNDD</text>
<text x="70.2" y="127">VDDIO</text>
<text x="145.8" y="130.5">RXM3</text>
<text x="146.1" y="127">RXP3</text>
<text x="70.2" y="137.6">RXD5_0</text>
<text x="70.2" y="134.1">RXD5_1</text>
<text x="146" y="137.6">TXM3</text>
<text x="146.2" y="134.1">TXP3</text>
<text x="70.2" y="141.2">RXC5/GRXC5</text>
<text x="146.1" y="141.2">RXP4</text>
<text x="70.2" y="148.3">VDD12D</text>
<text x="70.2" y="144.7">TXC5/REFCLKI5/GTXC5</text>
<text x="145.8" y="144.7">RXM4</text>
<text x="146.2" y="148.3">TXP4</text>
<text x="70.2" y="151.8">TXD5_7</text>
<text x="146" y="151.8">TXM4</text>
<text x="77.2" y="157.4" transform="rotate(-90 77.2 157.4)">TXD5_6</text>
<text x="80.8" y="157.4" transform="rotate(-90 80.8 157.4)">TXD5_5</text>
<text x="84.3" y="157.4" transform="rotate(-90 84.3 157.4)">TXD5_4</text>
<text x="87.9" y="157.4" transform="rotate(-90 87.9 157.4)">TXER5</text>
<text x="91.4" y="157.4" transform="rotate(-90 91.4 157.4)">TXD5_3</text>
<text x="95" y="157.4" transform="rotate(-90 95 157.4)">TXD5_2</text>
<text x="98.5" y="157.4" transform="rotate(-90 98.5 157.4)">VDDIO</text>
<text x="102.1" y="157.4" transform="rotate(-90 102.1 157.4)">GNDD</text>
<text x="105.6" y="157.4" transform="rotate(-90 105.6 157.4)">TXD5_1</text>
<text x="109.2" y="157.4" transform="rotate(-90 109.2 157.4)">LED4_0</text>
<text x="112.8" y="157.4" transform="rotate(-90 112.8 157.4)">TXD5_0</text>
<text x="116.3" y="157.4" transform="rotate(-90 116.3 157.4)">TXEN5/TXD5_CTL</text>
<text x="119.9" y="157.4" transform="rotate(-90 119.9 157.4)">LED4_1</text>
<text x="123.4" y="157.4" transform="rotate(-90 123.4 157.4)">GNDD</text>
<text x="127" y="157.4" transform="rotate(-90 127 157.4)">VDD12D</text>
<text x="130.5" y="157.4" transform="rotate(-90 130.5 157.4)">LED3_0</text>
<text x="134.1" y="157.4" transform="rotate(-90 134.1 157.4)">LED3_1</text>
<text x="137.6" y="157.4" transform="rotate(-90 137.6 157.4)">INTR_N</text>
<text x="141.2" y="157.4" transform="rotate(-90 141.2 157.4)">NC</text>
<text x="144.8" y="157.4" transform="rotate(-90 144.8 157.4)">GNDA</text>
</g>
<g font-size="1.3">
<text x="28.4" y="1.3">5</text>
<text x="81.8" y="1.3">4</text>
<text x="135.1" y="1.3">3</text>
<text x="188.5" y="1.3">2</text>
<text x="241.8" y="1.3">1</text>
<text x=".4" y="29.1">D</text>
<text x="268.9" y="29.1">D</text>
<text x=".4" y="81.6">C</text>
<text x="268.9" y="81.6">C</text>
<text x=".4" y="134">B</text>
<text x="268.9" y="134">B</text>
<text x=".4" y="186.5">A</text>
<text x="268.9" y="186.5">A</text>
<text x="28.4" y="212.9">5</text>
<text x="81.8" y="212.9">4</text>
<text x="135.1" y="212.9">3</text>
<text x="188.5" y="212.9">2</text>
<text x="241.8" y="212.9">1</text>
</g>
</svg>
